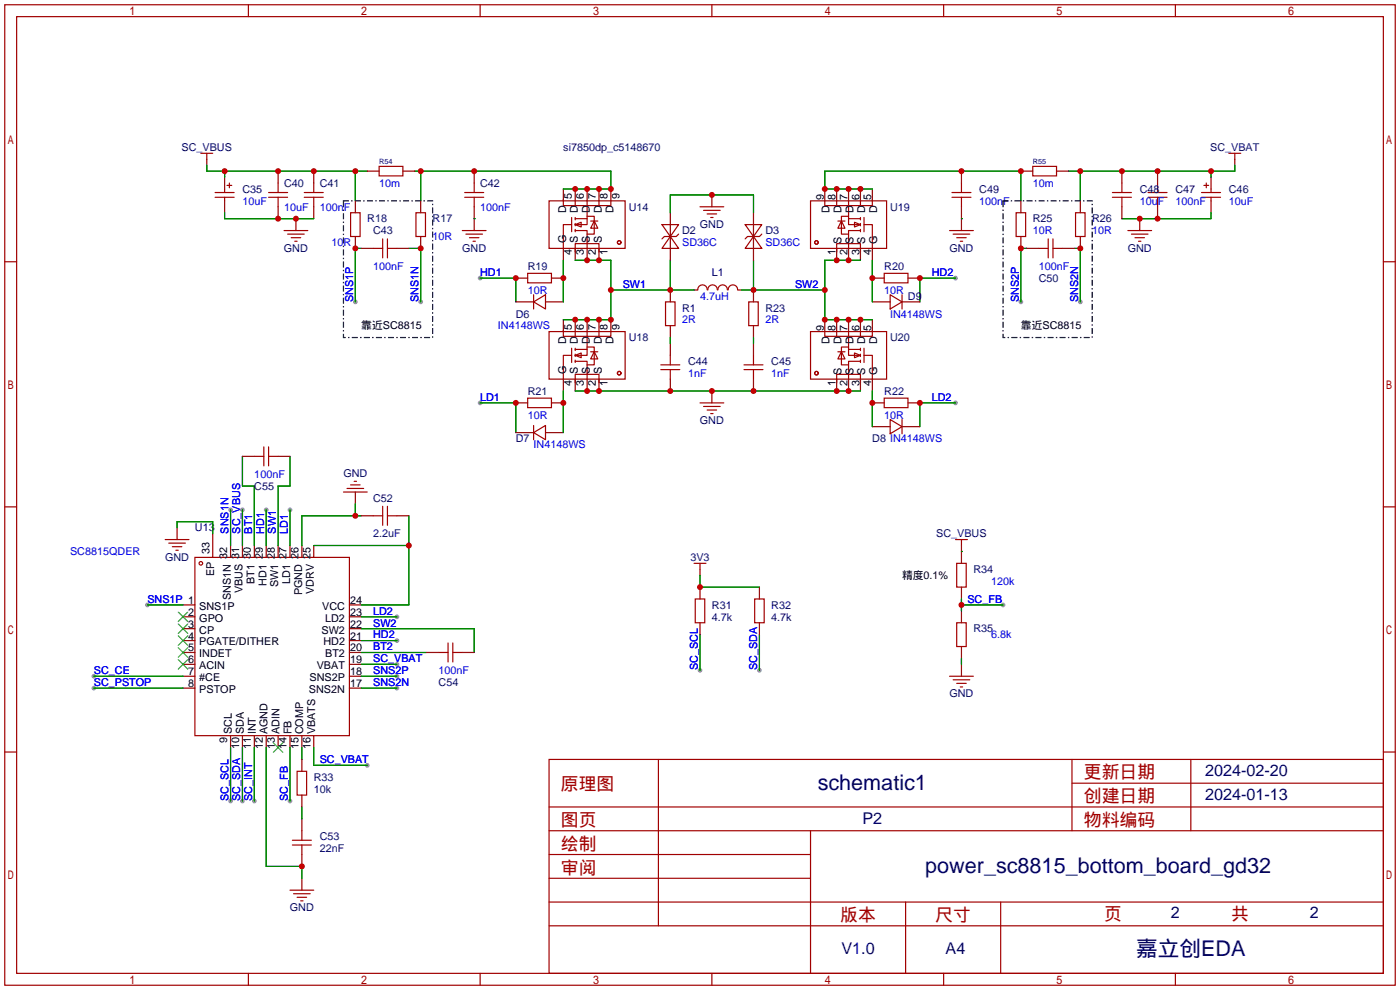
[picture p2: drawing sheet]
<svg xmlns="http://www.w3.org/2000/svg" width="299mm" height="212mm" viewBox="0 0 299 212" stroke-linecap="round" stroke-linejoin="round" font-family="sans-serif">
<g fill="#999">
<circle cx="102.6" cy="59.4" r=".51"/>
<circle cx="204.2" cy="59.4" r=".51"/>
<circle cx="102.6" cy="86.1" r=".51"/>
<circle cx="204.2" cy="86.1" r=".51"/>
<circle cx="75.9" cy="64.5" r=".51"/>
<circle cx="89.9" cy="64.5" r=".51"/>
<circle cx="218.2" cy="64.5" r=".51"/>
<circle cx="230.9" cy="64.5" r=".51"/>
<circle cx="31.5" cy="129.3" r=".51"/>
<circle cx="49.3" cy="109" r=".51"/>
<circle cx="51.8" cy="109" r=".51"/>
<circle cx="56.9" cy="109" r=".51"/>
<circle cx="62" cy="109" r=".51"/>
<circle cx="84.8" cy="131.8" r=".51"/>
<circle cx="84.8" cy="136.9" r=".51"/>
<circle cx="84.8" cy="142" r=".51"/>
<circle cx="84.8" cy="144.5" r=".51"/>
<circle cx="84.8" cy="147.1" r=".51"/>
<circle cx="49.3" cy="171.2" r=".51"/>
<circle cx="51.8" cy="171.2" r=".51"/>
<circle cx="149.6" cy="143.3" r=".51"/>
<circle cx="162.3" cy="143.3" r=".51"/>
<circle cx="78.5" cy="163.6" r=".51"/>
<circle cx="62" cy="171.2" r=".51"/>
<circle cx="54.4" cy="171.2" r=".51"/>
<circle cx="20.1" cy="147.1" r=".51"/>
<circle cx="20.1" cy="144.5" r=".51"/>
<circle cx="214.4" cy="129.3" r=".51"/>
</g>
<g fill="none" stroke="#a10000" stroke-width=".25">
<path d="M1 1h297.2v209.6h-297.2zM3.6 3.6h292.1v204.4h-292.1zM53.1 1v2.6M102.6 1v2.6M152.1 1v2.6M201.7 1v2.6M251.2 1v2.6M42.9 32.8h2.6M44.2 32.8v1.2M48.5 39.6h1M49 39.1v1M59.4 39.1v2"/>
<path d="M67.1 39.1v2M81 35.6h5.1v2h-5.1zM101.3 39.1v2M205.5 39.1v2M220.7 35.6h5.1v2h-5.1zM239.8 39.1v2M247.4 39.1v2M257.3 39.6h1M257.8 39.1v1M262.6 32.8h2.6M263.9 32.8v1.2M1 55.9h2.6"/>
<path d="M46 41.1h4M46 42.2h4M48 40.4v.7M48 42.2v.7M57.4 41.1h4.1M57.4 42.2h4.1M59.4 42.2v2M60.7 49.3h5.1M61.5 50h3.5M62.2 50.8h2.1M63 51.6h.5M65 41.1h4.1"/>
<path d="M65 42.2h4.1M67.1 42.2v2M74.9 45.5h2.1v5h-2.1zM79.8 53.1h2M81.8 51.1v4M82.8 53.1h2M82.8 51.1v4M88.9 45.5h2v5h-2zM98.8 49.3h5.1M99.3 41.1h4.1M99.3 42.2h4.1M99.6 50h3.5"/>
<path d="M100.3 50.8h2.1M101.1 51.6h.5M101.3 42.2v2M112.8 58.4h5.1v2.1h-5.1zM117.3 42.9h16.3v10.2h-16.3zM120.4 42.7v1.2h10.2v-1M122.2 48h-1.8v5.1M122.2 46.5v3M122.9 53.8v-1.7h5.1v1.7M122.9 49.3h2.6v3.8M122.9 48l1.3-.5v1zM122.9 42.9v1"/>
<path d="M122.9 46.5v.5M122.9 47.8v.5M122.9 49v.5M125.5 42.9v3.8h-2.6M125.5 46.7v1.3h-2.6M125.5 46.2h1.5v3.8h-1.5M126.2 47.2h1.6M127 47.2l.8 1.6h-1.6zM128 42.9v1M141.5 48h3.5l-1.7 2.5zM143.3 50.5l1.7 2.6h-3.5zM145 50l-.5 .5h-2.5l-.5 .6"/>
<path d="M149.6 44.2h5.1M150.4 45h3.5M151.1 45.7h2.1M151.9 46.5h.5M159.3 48h3.5l-1.8 2.5zM161 50.5l1.8 2.6h-3.5zM162.8 50l-.5 .5h-2.5l-.5 .6M173.2 42.9h16.3v10.2h-16.3zM178.8 53.8v-1.7h5.1v1.7M178.8 42.9v1M179.1 47.2h1.5M179.8 47.2l.8 1.6h-1.5z"/>
<path d="M181.4 42.9v3.8h2.5M181.4 46.7v1.3h2.5M181.4 46.2h-1.6v3.8h1.6M182.6 47.5l1.3 .5-1.3 .5zM183.9 49.3h-2.5v3.8M183.9 42.9v1M183.9 46.5v.5M183.9 47.8v.5M183.9 49v.5M184.7 48h1.7v5.1M184.7 46.5v3M186.4 42.7v1.2h-10.1v-1"/>
<path d="M189 58.4h5.1v2.1h-5.1zM202.9 49.3h5.1M203.5 41.1h4M203.5 42.2h4M203.7 50h3.6M204.5 50.8h2M205.2 51.6h.5M205.5 42.2v2M217.2 45.5h2v5h-2zM222 53.1h2M224 51.1v4M225 53.1h2.1"/>
<path d="M225 51.1v4M229.9 45.5h2v5h-2zM237.7 41.1h4.1M237.7 42.2h4.1M239.8 42.2v2M241 49.3h5.1M241.8 50h3.6M242.6 50.8h2M243.3 51.6h.5M245.4 41.1h4M245.4 42.2h4M247.4 42.2v2"/>
<path d="M256.8 41.1h4.1M256.8 42.2h4.1M258.8 40.4v.7M258.8 42.2v.7M295.7 55.9h2.5M114 64.5l2.6-1.5v3zM114 63v3M117.3 70.9h16.3v10.1h-16.3zM120.4 70.6v1.3h10.2v-1M122.2 75.9h-1.8v5.1M122.2 74.4v3.1M122.9 77.2h2.6v3.8"/>
<path d="M122.9 75.9l1.3-.5v1.1zM122.9 70.9v1M122.9 74.4v.5M122.9 75.7v.5M122.9 77v.5M125.5 70.9v3.8h-2.6M125.5 74.7v1.2h-2.6M125.5 74.2h1.5v3.8h-1.5M126.2 75.2h1.6M127 75.2l.8 1.5h-1.6zM128 70.9v1M141.2 79h4.1"/>
<path d="M141.2 78h4.1M142.2 64.5h2.1v5.1h-2.1zM143.3 75.9v2.1M143.3 79v2M149.1 62a1.01 1.01 0 0 1 1-1.1 1.01 1.01 0 0 1 1.1 1.1M151.3 62a1.01 1.01 0 0 1 1-1.1 1.01 1.01 0 0 1 1 1.1M153.4 62a1.01 1.01 0 0 1 1-1.1 1.01 1.01 0 0 1 1.1 1.1M155.6 62a1.01 1.01 0 0 1 1-1.1 1.01 1.01 0 0 1 1 1.1M159 79h4.1M159 78h4.1M160 64.5h2.1v5.1h-2.1zM161 75.9v2.1"/>
<path d="M161 79v2M173.2 70.9h16.3v10.1h-16.3zM178.8 70.9v1M179.1 75.2h1.5M179.8 75.2l.8 1.5h-1.5zM181.4 70.9v3.8h2.5M181.4 74.7v1.2h2.5M181.4 74.2h-1.6v3.8h1.6M182.6 75.4l1.3 .5-1.3 .6zM183.9 77.2h-2.5v3.8M183.9 70.9v1M183.9 74.4v.5"/>
<path d="M183.9 75.7v.5M183.9 77v.5M184.7 75.9h1.7v5.1M184.7 74.4v3.1M186.4 70.6v1.3h-10.1v-1M190.2 63l2.6 1.5-2.6 1.5zM192.8 63v3M54.4 97.5h2M56.4 95.5v4.1M57.4 97.5h2M57.4 95.5v4.1M112.8 85.1h5.1v2h-5.1z"/>
<path d="M114 92.5l2.6-1.6v3.1zM114 90.9v3.1M122.9 81.8v-1.8h5.1v1.8M149.6 86.1h5.1M150.4 86.9h3.5M151.1 87.6h2.1M151.9 88.4h.5M178.8 81.8v-1.8h5.1v1.8M189 85.1h5.1v2h-5.1zM190.2 89.7l2.6 1.5-2.6 1.5zM192.8 89.7v3M1 108.3h2.6"/>
<path d="M35.3 115.3h5.1M36.1 116.1h3.5M36.8 116.8h2.1M37.6 117.6h.5M41.7 119.1h33v38.1h-33zM73.4 105.2h5.1M74.2 104.4h3.5M74.9 103.6h2.1M75.7 102.9h.5M79.8 110.2h2M81.8 108.2v4.1M82.8 108.2v4.1"/>
<path d="M82.8 110.2h2M204.2 115.3h2.6M205.5 115.3v1.3M295.7 108.3h2.5M93.7 139.4h2.1M95.8 137.4v4.1M96.8 139.4h2M96.8 137.4v4.1M148.3 120.4h2.6M148.6 128h2v5.1h-2zM149.6 120.4v1.3M161.3 128h2v5.1h-2z"/>
<path d="M204.5 120.4h2v5.1h-2zM204.5 133.1h2v5.1h-2zM202.9 144.5h5.1M203.7 145.3h3.6M204.5 146.1h2M205.2 146.8h.5M1 160.7h2.6M62.5 179.6h4M63.5 164.8h2v5.1h-2zM64.5 177.5v2.1M117.3 162.3h178.4v45.7h-178.4zM117.3 177.5h178.4"/>
<path d="M117.3 172.5h178.4M140.7 162.3v35.6M173.2 177.5v30.5M229.1 162.3v15.2M229.1 167.4h66.6M254.5 162.3v15.2M295.7 160.7h2.5M62 190.2h5.1M62.5 180.6h4M62.7 191h3.6M63.5 191.8h2M64.3 192.5h.5"/>
<path d="M64.5 180.6v2M117.3 182.6h55.9M117.3 197.9h178.4M117.3 192.8h178.4M117.3 187.7h55.9M193.5 192.8v15.2M213.9 192.8v15.2M53.1 208v2.6M102.6 208v2.6M152.1 208v2.6M201.7 208v2.6M251.2 208v2.6"/>
<circle cx="132.3" cy="51.8" r=".38"/>
<circle cx="174.5" cy="51.8" r=".38"/>
<circle cx="132.3" cy="79.8" r=".38"/>
<circle cx="174.5" cy="79.8" r=".38"/>
<circle cx="42.9" cy="120.4" r=".38"/>
</g>
<g fill="none" stroke="#870000" stroke-width=".25">
<path d="M44.2 34v1.3M48 37.8v2.6M59.4 36.6v2.5M67.1 36.6v2.5M78.5 36.6h2.5M86.1 36.6h2.5M101.3 36.6v2.5M205.5 36.6v2.5M218.2 36.6h2.5M225.8 36.6h2.5M239.8 36.6v2.5M247.4 36.6v2.5"/>
<path d="M258.8 37.8v2.6M263.9 34v1.3M48 42.9v2.6M59.4 44.2v2.5M63.2 46.7v2.6M67.1 44.2v2.5M75.9 42.9v2.6M75.9 50.5v2.6M77.2 53.1h2.6M84.8 53.1h2.6M89.9 42.9v2.6M89.9 50.5v2.6"/>
<path d="M101.3 44.2v5.1M110.2 59.4h2.6M117.9 59.4h2.5M120.4 40.4v2.5M120.4 53.1v2.5M122.9 40.4v2.5M122.9 53.1v2.5M125.5 40.4v2.5M125.5 53.1v2.5M128 40.4v2.5M128 53.1v2.5M130.6 40.4v2.5"/>
<path d="M143.3 45.5v10.1M152.1 41.7v2.5M161 45.5v10.1M176.3 40.4v2.5M178.8 40.4v2.5M178.8 53.1v2.5M181.4 40.4v2.5M181.4 53.1v2.5M183.9 40.4v2.5M183.9 53.1v2.5M186.4 40.4v2.5M186.4 53.1v2.5"/>
<path d="M186.4 59.4h2.6M194.1 59.4h2.5M205.5 44.2v5.1M218.2 42.9v2.6M218.2 50.5v2.6M219.5 53.1h2.5M227.1 53.1h2.5M230.9 42.9v2.6M230.9 50.5v2.6M239.8 44.2v2.5M243.6 46.7v2.6M247.4 44.2v2.5"/>
<path d="M258.8 42.9v2.6M110.2 64.5h3.8M116.6 64.5h3.8M120.4 68.3v2.6M122.9 68.3v2.6M125.5 68.3v2.6M128 68.3v2.6M130.6 68.3v2.6M143.3 62v2.5M143.3 69.6v2.5M143.3 73.4v2.5M148.3 62h.8"/>
<path d="M157.7 62h.8M161 62v2.5M161 69.6v2.5M161 73.4v2.5M176.3 68.3v2.6M178.8 68.3v2.6M181.4 68.3v2.6M183.9 68.3v2.6M186.4 68.3v2.6M186.4 64.5h3.8M192.8 64.5h3.8M51.8 97.5h2.6"/>
<path d="M59.4 97.5h2.6M110.2 92.5h3.8M110.2 86.1h2.6M116.6 92.5h3.8M117.9 86.1h2.5M120.4 81v2.6M122.9 81v2.6M125.5 81v2.6M128 81v2.6M143.3 81v2.6M152.1 83.6v2.5M161 81v2.6"/>
<path d="M178.8 81v2.6M181.4 81v2.6M183.9 81v2.6M186.4 81v2.6M186.4 91.2h3.8M186.4 86.1h2.6M192.8 91.2h3.8M194.1 86.1h2.5M37.8 112.8v2.5M45.5 114v5.1M49.3 116.6v2.5M51.8 116.6v2.5"/>
<path d="M54.4 116.6v2.5M56.9 116.6v2.5M59.4 116.6v2.5M62 116.6v2.5M64.5 116.6v2.5M67.1 116.6v2.5M75.9 105.2v2.5M77.2 110.2h2.6M84.8 110.2h2.6M205.5 116.6v3.8M39.1 129.3h2.6M39.1 131.8h2.6"/>
<path d="M39.1 134.4h2.6M39.1 136.9h2.6M39.1 139.4h2.6M74.7 129.3h2.5M74.7 131.8h2.5M74.7 134.4h2.5M74.7 136.9h2.5M74.7 139.4h2.5M91.2 139.4h2.5M98.8 139.4h2.5M149.6 121.7v1.2M149.6 125.5v2.5"/>
<path d="M149.6 133.1v2.5M162.3 125.5v2.5M162.3 133.1v2.5M205.5 125.5v2.5M205.5 130.6v2.5M205.5 138.2v2.5M39.1 142h2.6M39.1 144.5h2.6M39.1 147.1h2.6M49.3 157.2v2.6M51.8 157.2v2.6M54.4 157.2v2.6"/>
<path d="M56.9 157.2v2.6M59.4 157.2v2.6M62 157.2v2.6M64.5 157.2v2.6M67.1 157.2v2.6M74.7 142h2.5M74.7 144.5h2.5M74.7 147.1h2.5M205.5 142v2.5M64.5 162.3v2.5M64.5 169.9v2.6M64.5 175v2.5"/>
<path d="M64.5 182.6v2.6M64.5 187.7v2.5"/>
</g>
<path d="M38.1 130.8l2 2M38.1 133.4l2 2M38.1 135.9l2 2M38.1 138.4l2 2.1M40.1 130.8l-2 2M40.1 133.4l-2 2M40.1 135.9l-2 2M40.1 138.4l-2 2.1M38.1 141l2 2M40.1 141l-2 2M58.4 158.8l2.1 2M60.5 158.8l-2.1 2" fill="none" stroke="#3c3" stroke-width=".25"/>
<g fill="none" stroke="#008700" stroke-width=".25">
<path d="M44.2 35.3v1.3h34.3M48 36.6v1.2M75.9 36.6v6.3M88.6 36.6h42v3.8h-10.2M89.9 36.6v6.3M230.9 36.6v6.3M258.8 36.6v1.2M263.9 35.3v1.3h-35.6M48 45.5v1.2h19.1M77.2 53.1h-1.3v11.4M87.4 53.1h2.5v11.4M101.3 46.7h.1"/>
<path d="M102.6 59.4h7.6v5.1M120.4 55.6v8.9M122.9 55.6h7.7v12.7h-10.2M143.3 45.5v-3.8h17.7v3.8M143.3 55.6v6.4M161 55.6v6.4M183.9 55.6h-7.6v12.7h10.1M186.4 40.4h-10.1v-3.8h41.9v6.3M186.4 55.6v8.9M204.2 59.4h-7.6v5.1M205.5 46.7h.1M219.5 53.1h-1.3v11.4"/>
<path d="M229.6 53.1h1.3v11.4M258.8 45.5v1.2h-19M130.6 62h17.7M143.3 72.1v1.3M158.5 62h17.8M161 72.1v1.3M51.8 97.5v6.4h2.6v12.7M62 97.5v6.4h-2.6v12.7M102.6 86.1h7.6v6.4M120.4 83.6v8.9M122.9 83.6h61M186.4 83.6v7.6"/>
<path d="M204.2 86.1h-7.6v5.1M37.8 112.8v-1.3h7.7v2.5M49.3 109v7.6M51.8 109v7.6M56.9 109v7.6M62 109v7.6M67.1 116.6h20.3M75.9 107.7v2.5M77.2 110.2h-12.7v6.4M87.4 110.2v19.1h-10.2M205.5 117.9h.1M31.5 129.3h7.6"/>
<path d="M77.2 131.8h7.6M77.2 134.4h24.1v5M77.2 136.9h7.6M77.2 139.4h14M149.6 122.9v2.6h12.7M149.6 135.6v7.7M162.3 135.6v7.7M205.5 129.3h8.9M205.5 128v2.6M20.1 144.5h19M20.1 147.1h19M49.3 159.8v11.4"/>
<path d="M51.8 159.8v11.4M54.4 159.8v11.4M56.9 159.8v25.4h7.6v2.5M62 159.8v11.4M64.5 159.8v2.5M67.1 159.8v3.8h11.4M77.2 142h7.6M77.2 144.5h7.6M77.2 147.1h7.6M205.5 140.7v1.3M64.5 172.5v2.5"/>
</g>
<path d="M73.4 42.9h19.1v29.2h-19.1zM214.4 42.9h19v29.2h-19z" fill="none" stroke="#000" stroke-width=".25" stroke-dasharray="1 .8 0 .8"/>
<g fill="#c00">
<circle cx="89.9" cy="36.6" r=".63"/>
<circle cx="101.3" cy="36.6" r=".63"/>
<circle cx="122.9" cy="40.4" r=".63"/>
<circle cx="125.5" cy="40.4" r=".63"/>
<circle cx="128" cy="40.4" r=".63"/>
<circle cx="130.6" cy="40.4" r=".63"/>
<circle cx="110.2" cy="59.4" r=".63"/>
<circle cx="196.6" cy="59.4" r=".63"/>
<circle cx="110.2" cy="86.1" r=".63"/>
<circle cx="196.6" cy="86.1" r=".63"/>
<circle cx="178.8" cy="83.6" r=".63"/>
<circle cx="181.4" cy="83.6" r=".63"/>
<circle cx="125.5" cy="83.6" r=".63"/>
<circle cx="128" cy="83.6" r=".63"/>
<circle cx="143.3" cy="83.6" r=".63"/>
<circle cx="152.1" cy="83.6" r=".63"/>
<circle cx="161" cy="83.6" r=".63"/>
<circle cx="130.6" cy="62" r=".63"/>
<circle cx="130.6" cy="68.3" r=".63"/>
<circle cx="128" cy="55.6" r=".63"/>
<circle cx="125.5" cy="55.6" r=".63"/>
<circle cx="122.9" cy="68.3" r=".63"/>
<circle cx="125.5" cy="68.3" r=".63"/>
<circle cx="128" cy="68.3" r=".63"/>
<circle cx="143.3" cy="62" r=".63"/>
<circle cx="176.3" cy="68.3" r=".63"/>
<circle cx="178.8" cy="68.3" r=".63"/>
<circle cx="181.4" cy="68.3" r=".63"/>
<circle cx="183.9" cy="68.3" r=".63"/>
<circle cx="178.8" cy="55.6" r=".63"/>
<circle cx="181.4" cy="55.6" r=".63"/>
<circle cx="176.3" cy="62" r=".63"/>
<circle cx="161" cy="62" r=".63"/>
<circle cx="152.1" cy="41.7" r=".63"/>
<circle cx="59.4" cy="46.7" r=".63"/>
<circle cx="63.2" cy="46.7" r=".63"/>
<circle cx="243.6" cy="46.7" r=".63"/>
<circle cx="247.4" cy="46.7" r=".63"/>
<circle cx="178.8" cy="40.4" r=".63"/>
<circle cx="176.3" cy="40.4" r=".63"/>
<circle cx="181.4" cy="40.4" r=".63"/>
<circle cx="183.9" cy="40.4" r=".63"/>
<circle cx="218.2" cy="36.6" r=".63"/>
<circle cx="205.5" cy="36.6" r=".63"/>
<circle cx="48" cy="36.6" r=".63"/>
<circle cx="59.4" cy="36.6" r=".63"/>
<circle cx="75.9" cy="36.6" r=".63"/>
<circle cx="67.1" cy="36.6" r=".63"/>
<circle cx="258.8" cy="36.6" r=".63"/>
<circle cx="247.4" cy="36.6" r=".63"/>
<circle cx="230.9" cy="36.6" r=".63"/>
<circle cx="239.8" cy="36.6" r=".63"/>
<circle cx="75.9" cy="53.1" r=".63"/>
<circle cx="89.9" cy="53.1" r=".63"/>
<circle cx="218.2" cy="53.1" r=".63"/>
<circle cx="230.9" cy="53.1" r=".63"/>
<circle cx="87.4" cy="116.6" r=".63"/>
<circle cx="75.9" cy="110.2" r=".63"/>
<circle cx="149.6" cy="125.5" r=".63"/>
<circle cx="64.5" cy="185.2" r=".63"/>
<circle cx="205.5" cy="129.3" r=".63"/>
<circle cx="186.4" cy="59.4" r=".63"/>
<circle cx="186.4" cy="86.1" r=".63"/>
<circle cx="120.4" cy="86.1" r=".63"/>
<circle cx="120.4" cy="59.4" r=".63"/>
</g>
<g font-size="4.6" fill="#000080">
<text x="174.8" y="168.8">schematic1</text>
<text x="197.7" y="186.6">power_sc8815_bottom_board_gd32</text>
<text x="242.8" y="204.3">嘉立创EDA</text>
</g>
<g font-size="3.8" fill="#a00000">
<text x="231.6" y="166.4">更新日期</text>
<text x="119.9" y="168.9">原理图</text>
<text x="231.6" y="171.5">创建日期</text>
<text x="119.9" y="176.5">图页</text>
<text x="231.6" y="176.5">物料编码</text>
<text x="119.9" y="181.6">绘制</text>
<text x="119.9" y="186.7">审阅</text>
<text x="179.6" y="196.9">版本</text>
<text x="199.9" y="196.9">尺寸</text>
<text x="236" y="196.6">页</text>
<text x="263.1" y="196.6">共</text>
</g>
<g font-size="3.5" fill="#000080">
<text x="257.6" y="165.9">2024-02-20</text>
<text x="257.6" y="171">2024-01-13</text>
<text x="184.3" y="176">P2</text>
<text x="250.2" y="196.1">2</text>
<text x="280" y="196.1">2</text>
<text x="179.8" y="204">V1.0</text>
<text x="202.1" y="204">A4</text>
</g>
<g font-size="2.3" fill="#000080">
<text x="38.8" y="32.2">SC_VBUS</text>
<text x="120.4" y="32.3">si7850dp_c5148670</text>
<text x="258.6" y="32.2">SC_VBAT</text>
<text x="51.8" y="41.2">C35</text>
<text x="60.7" y="39.9">C40</text>
<text x="68.3" y="39.9">C41</text>
<text x="102.6" y="39.9">C42</text>
<text x="209.3" y="41.2">C49</text>
<text x="243.6" y="41.2">C48</text>
<text x="251.2" y="41.2">C47</text>
<text x="262.6" y="41.2">C46</text>
<text x="78.5" y="47.5">R18</text>
<text x="92.5" y="47.5">R17</text>
<text x="134.4" y="45">U14</text>
<text x="190.2" y="45">U19</text>
<text x="220.7" y="47.5">R25</text>
<text x="233.4" y="47.5">R26</text>
<text x="60.7" y="53.8">GND</text>
<text x="79.8" y="50.1">C43</text>
<text x="98.8" y="53.8">GND</text>
<text x="145.8" y="50.1">D2</text>
<text x="149.6" y="48.7">GND</text>
<text x="163.6" y="50.1">D3</text>
<text x="202.9" y="53.8">GND</text>
<text x="241" y="53.8">GND</text>
<text x="112.8" y="57.7">R19</text>
<text x="152.1" y="59">L1</text>
<text x="189" y="57.7">R20</text>
<text x="194.1" y="64.1">D9</text>
<text x="222" y="60.2">C50</text>
<text x="110.2" y="67.9">D6</text>
<text x="145.8" y="66.6">R1</text>
<text x="163.6" y="66.6">R23</text>
<text x="134.4" y="72.9">U18</text>
<text x="190.2" y="72.9">U20</text>
<text x="147.1" y="78">C44</text>
<text x="164.8" y="78">C45</text>
<text x="112.8" y="84.4">R21</text>
<text x="189" y="84.4">R22</text>
<text x="110.2" y="94.5">D7</text>
<text x="149.6" y="90.6">GND</text>
<text x="186.4" y="94.5">D8 IN4148WS</text>
<text x="54.4" y="104.7">C55</text>
<text x="73.4" y="102">GND</text>
<text x="79.8" y="107.2">C52</text>
<text x="41.7" y="113.6">U13</text>
<text x="35.3" y="119.8">GND</text>
<text x="79.8" y="114.9">2.2uF</text>
<text x="147.6" y="119.9">3V3</text>
<text x="200.1" y="114.7">SC_VBUS</text>
<text x="208" y="122.5">R34</text>
<text x="152.1" y="130.1">R31</text>
<text x="164.8" y="130.1">R32</text>
<text x="152.1" y="132.6">4.7k</text>
<text x="164.8" y="132.6">4.7k</text>
<text x="208" y="135.2">R35</text>
<text x="93.7" y="146.6">C54</text>
<text x="202.9" y="149">GND</text>
<text x="67.1" y="166.9">R33</text>
<text x="67.1" y="169.5">10k</text>
<text x="68.3" y="179.6">C53</text>
<text x="68.3" y="182.2">22nF</text>
<text x="62" y="194.7">GND</text>
</g>
<g font-size="2.3" fill="#00f">
<text x="81" y="39.9">10m</text>
<text x="220.7" y="39.9">10m</text>
<text x="51.8" y="43.7">10uF</text>
<text x="60.7" y="45">10uF</text>
<text x="68.3" y="45">100nF</text>
<text x="102.6" y="45">100nF</text>
<text x="209.3" y="43.7">100nF</text>
<text x="243.6" y="43.7">10uF</text>
<text x="251.2" y="43.7">100nF</text>
<text x="262.6" y="43.7">10uF</text>
<text x="70.9" y="52.6">10R</text>
<text x="92.5" y="51.4">10R</text>
<text x="145.8" y="52.6">SD36C</text>
<text x="163.6" y="52.6">SD36C</text>
<text x="220.7" y="50.1">10R</text>
<text x="233.4" y="50.1">10R</text>
<text x="79.8" y="57.7">100nF</text>
<text x="102.6" y="59">HD1</text>
<text x="199.1" y="59">HD2</text>
<text x="222" y="57.7">100nF</text>
<text x="75.5" y="64.5" transform="rotate(-90 75.5 64.5)">SNS1P</text>
<text x="89.5" y="64.5" transform="rotate(-90 89.5 64.5)">SNS1N</text>
<text x="112.8" y="62.8">10R</text>
<text x="133.1" y="61.5">SW1</text>
<text x="149.6" y="64.1">4.7uH</text>
<text x="169.9" y="61.5">SW2</text>
<text x="189" y="62.8">10R</text>
<text x="217.7" y="64.5" transform="rotate(-90 217.7 64.5)">SNS2P</text>
<text x="230.4" y="64.5" transform="rotate(-90 230.4 64.5)">SNS2N</text>
<text x="106.4" y="70.4">IN4148WS</text>
<text x="145.8" y="69.1">2R</text>
<text x="163.6" y="69.1">2R</text>
<text x="190.2" y="67.9">IN4148WS</text>
<text x="147.1" y="80.6">1nF</text>
<text x="164.8" y="80.6">1nF</text>
<text x="102.6" y="85.6">LD1</text>
<text x="112.8" y="89.5">10R</text>
<text x="189" y="89.5">10R</text>
<text x="199.1" y="85.6">LD2</text>
<text x="114" y="95.8">IN4148WS</text>
<text x="54.4" y="102.2">100nF</text>
<text x="15" y="118.7">SC8815QDER</text>
<text x="48.8" y="114" transform="rotate(-90 48.8 114)">SNS1N</text>
<text x="51.4" y="114" transform="rotate(-90 51.4 114)">SC_VBUS</text>
<text x="53.9" y="114" transform="rotate(-90 53.9 114)">BT1</text>
<text x="56.4" y="114" transform="rotate(-90 56.4 114)">HD1</text>
<text x="59" y="114" transform="rotate(-90 59 114)">SW1</text>
<text x="61.5" y="114" transform="rotate(-90 61.5 114)">LD1</text>
<text x="211.8" y="125">120k</text>
<text x="31.5" y="128.8">SNS1P 1</text>
<text x="79.8" y="131.4">LD2</text>
<text x="206.8" y="128.8">SC_FB</text>
<text x="79.8" y="133.9">SW2</text>
<text x="79.8" y="136.4">HD2</text>
<text x="211.8" y="136.4">6.8k</text>
<text x="79.8" y="139">BT2</text>
<text x="79.8" y="141.5">SC_VBAT</text>
<text x="149.1" y="143.3" transform="rotate(-90 149.1 143.3)">SC_SCL</text>
<text x="161.8" y="143.3" transform="rotate(-90 161.8 143.3)">SC_SDA</text>
<text x="20.1" y="146.6">SC_PSTOP</text>
<text x="20.1" y="144.1">SC_CE</text>
<text x="79.8" y="144.1">SNS2P</text>
<text x="79.8" y="146.6">SNS2N</text>
<text x="93.7" y="144.1">100nF</text>
<text x="68.3" y="163.1">SC_VBAT</text>
<text x="48.8" y="171.2" transform="rotate(-90 48.8 171.2)">SC_SCL</text>
<text x="51.4" y="171.2" transform="rotate(-90 51.4 171.2)">SC_SDA</text>
<text x="53.9" y="171.2" transform="rotate(-90 53.9 171.2)">SC_INT</text>
<text x="61.5" y="171.2" transform="rotate(-90 61.5 171.2)">SC_FB</text>
</g>
<g font-size="2.3">
<text x="121" y="45.5" transform="rotate(-90 121 45.5)">D</text>
<text x="122.2" y="42.6" transform="rotate(-90 122.2 42.6)">5</text>
<text x="123.5" y="45.5" transform="rotate(-90 123.5 45.5)">D</text>
<text x="124.8" y="42.6" transform="rotate(-90 124.8 42.6)">6</text>
<text x="126.1" y="45.5" transform="rotate(-90 126.1 45.5)">D</text>
<text x="127.3" y="42.6" transform="rotate(-90 127.3 42.6)">7</text>
<text x="128.6" y="45.5" transform="rotate(-90 128.6 45.5)">D</text>
<text x="129.9" y="42.6" transform="rotate(-90 129.9 42.6)">8</text>
<text x="131.1" y="45.5" transform="rotate(-90 131.1 45.5)">D</text>
<text x="132.4" y="42.6" transform="rotate(-90 132.4 42.6)">9</text>
<text x="176" y="42.8" transform="rotate(-90 176 42.8)">9</text>
<text x="177.3" y="45.5" transform="rotate(-90 177.3 45.5)">D</text>
<text x="178.6" y="42.8" transform="rotate(-90 178.6 42.8)">8</text>
<text x="179.9" y="45.5" transform="rotate(-90 179.9 45.5)">D</text>
<text x="181.1" y="42.8" transform="rotate(-90 181.1 42.8)">7</text>
<text x="182.4" y="45.5" transform="rotate(-90 182.4 45.5)">D</text>
<text x="183.7" y="42.8" transform="rotate(-90 183.7 42.8)">6</text>
<text x="184.9" y="45.5" transform="rotate(-90 184.9 45.5)">D</text>
<text x="186.2" y="42.8" transform="rotate(-90 186.2 42.8)">5</text>
<text x="187.5" y="45.5" transform="rotate(-90 187.5 45.5)">D</text>
<text x="121" y="51.9" transform="rotate(-90 121 51.9)">G</text>
<text x="123.5" y="51.9" transform="rotate(-90 123.5 51.9)">S</text>
<text x="126.1" y="51.9" transform="rotate(-90 126.1 51.9)">S</text>
<text x="128.6" y="51.9" transform="rotate(-90 128.6 51.9)">S</text>
<text x="179.9" y="52.1" transform="rotate(-90 179.9 52.1)">S</text>
<text x="182.4" y="52.1" transform="rotate(-90 182.4 52.1)">S</text>
<text x="184.9" y="52.1" transform="rotate(-90 184.9 52.1)">S</text>
<text x="187.5" y="52.1" transform="rotate(-90 187.5 52.1)">G</text>
<text x="122.2" y="54.5" transform="rotate(-90 122.2 54.5)">4</text>
<text x="124.8" y="54.5" transform="rotate(-90 124.8 54.5)">3</text>
<text x="127.3" y="54.5" transform="rotate(-90 127.3 54.5)">2</text>
<text x="129.9" y="54.5" transform="rotate(-90 129.9 54.5)">1</text>
<text x="178.6" y="54.5" transform="rotate(-90 178.6 54.5)">1</text>
<text x="181.1" y="54.5" transform="rotate(-90 181.1 54.5)">2</text>
<text x="183.7" y="54.5" transform="rotate(-90 183.7 54.5)">3</text>
<text x="186.2" y="54.5" transform="rotate(-90 186.2 54.5)">4</text>
<text x="77.2" y="70.4">靠近SC8815</text>
<text x="122.2" y="70.5" transform="rotate(-90 122.2 70.5)">5</text>
<text x="124.8" y="70.5" transform="rotate(-90 124.8 70.5)">6</text>
<text x="127.3" y="70.5" transform="rotate(-90 127.3 70.5)">7</text>
<text x="129.9" y="70.5" transform="rotate(-90 129.9 70.5)">8</text>
<text x="132.4" y="70.5" transform="rotate(-90 132.4 70.5)">9</text>
<text x="176" y="70.7" transform="rotate(-90 176 70.7)">9</text>
<text x="178.6" y="70.7" transform="rotate(-90 178.6 70.7)">8</text>
<text x="181.1" y="70.7" transform="rotate(-90 181.1 70.7)">7</text>
<text x="183.7" y="70.7" transform="rotate(-90 183.7 70.7)">6</text>
<text x="186.2" y="70.7" transform="rotate(-90 186.2 70.7)">5</text>
<text x="218.2" y="70.4">靠近SC8815</text>
<text x="121" y="73.5" transform="rotate(-90 121 73.5)">D</text>
<text x="123.5" y="73.5" transform="rotate(-90 123.5 73.5)">D</text>
<text x="126.1" y="73.5" transform="rotate(-90 126.1 73.5)">D</text>
<text x="128.6" y="73.5" transform="rotate(-90 128.6 73.5)">D</text>
<text x="131.1" y="73.5" transform="rotate(-90 131.1 73.5)">D</text>
<text x="177.3" y="73.5" transform="rotate(-90 177.3 73.5)">D</text>
<text x="179.9" y="73.5" transform="rotate(-90 179.9 73.5)">D</text>
<text x="182.4" y="73.5" transform="rotate(-90 182.4 73.5)">D</text>
<text x="184.9" y="73.5" transform="rotate(-90 184.9 73.5)">D</text>
<text x="187.5" y="73.5" transform="rotate(-90 187.5 73.5)">D</text>
<text x="121" y="79.9" transform="rotate(-90 121 79.9)">G</text>
<text x="122.2" y="82.4" transform="rotate(-90 122.2 82.4)">4</text>
<text x="123.5" y="79.9" transform="rotate(-90 123.5 79.9)">S</text>
<text x="124.8" y="82.4" transform="rotate(-90 124.8 82.4)">3</text>
<text x="126.1" y="79.9" transform="rotate(-90 126.1 79.9)">S</text>
<text x="127.3" y="82.4" transform="rotate(-90 127.3 82.4)">2</text>
<text x="128.6" y="79.9" transform="rotate(-90 128.6 79.9)">S</text>
<text x="129.9" y="82.4" transform="rotate(-90 129.9 82.4)">1</text>
<text x="178.6" y="82.4" transform="rotate(-90 178.6 82.4)">1</text>
<text x="179.9" y="80.1" transform="rotate(-90 179.9 80.1)">S</text>
<text x="181.1" y="82.4" transform="rotate(-90 181.1 82.4)">2</text>
<text x="182.4" y="80.1" transform="rotate(-90 182.4 80.1)">S</text>
<text x="183.7" y="82.4" transform="rotate(-90 183.7 82.4)">3</text>
<text x="184.9" y="80.1" transform="rotate(-90 184.9 80.1)">S</text>
<text x="186.2" y="82.4" transform="rotate(-90 186.2 82.4)">4</text>
<text x="187.5" y="80.1" transform="rotate(-90 187.5 80.1)">G</text>
<text x="44.7" y="118.3" transform="rotate(-90 44.7 118.3)">33</text>
<text x="48.6" y="119.5" transform="rotate(-90 48.6 119.5)">32</text>
<text x="51.1" y="119.5" transform="rotate(-90 51.1 119.5)">31</text>
<text x="53.6" y="119.5" transform="rotate(-90 53.6 119.5)">30</text>
<text x="56.2" y="119.5" transform="rotate(-90 56.2 119.5)">29</text>
<text x="58.7" y="119.5" transform="rotate(-90 58.7 119.5)">28</text>
<text x="61.3" y="119.5" transform="rotate(-90 61.3 119.5)">27</text>
<text x="63.8" y="119.5" transform="rotate(-90 63.8 119.5)">26</text>
<text x="66.3" y="119.5" transform="rotate(-90 66.3 119.5)">25</text>
<text x="45.8" y="123.2" transform="rotate(-90 45.8 123.2)">EP</text>
<text x="54.4" y="124.8" transform="rotate(-90 54.4 124.8)">BT1</text>
<text x="56.9" y="125.2" transform="rotate(-90 56.9 125.2)">HD1</text>
<text x="59.5" y="125.6" transform="rotate(-90 59.5 125.6)">SW1</text>
<text x="62" y="124.8" transform="rotate(-90 62 124.8)">LD1</text>
<text x="192.8" y="123.7">精度0.1%</text>
<text x="40.2" y="131.6">2</text>
<text x="42.6" y="130.3">SNS1P</text>
<text x="49.3" y="128.3" transform="rotate(-90 49.3 128.3)">SNS1N</text>
<text x="51.9" y="126.8" transform="rotate(-90 51.9 126.8)">VBUS</text>
<text x="64.6" y="127.2" transform="rotate(-90 64.6 127.2)">PGND</text>
<text x="67.1" y="127" transform="rotate(-90 67.1 127)">VDRV</text>
<text x="68.9" y="130.3">VCC</text>
<text x="74.8" y="131.6">23</text>
<text x="74.8" y="129.1">24</text>
<text x="40.2" y="134.1">3</text>
<text x="40.2" y="136.7">4</text>
<text x="42.6" y="132.9">GPO</text>
<text x="42.6" y="135.4">CP</text>
<text x="42.6" y="137.9">PGATE/DITHER</text>
<text x="68.7" y="135.4">SW2</text>
<text x="69.1" y="137.9">HD2</text>
<text x="69.5" y="132.9">LD2</text>
<text x="74.8" y="136.7">21</text>
<text x="74.8" y="134.1">22</text>
<text x="40.2" y="139.2">5</text>
<text x="40.2" y="141.8">6</text>
<text x="42.6" y="140.5">INDET</text>
<text x="42.6" y="143">ACIN</text>
<text x="67.7" y="143">VBAT</text>
<text x="69.5" y="140.5">BT2</text>
<text x="74.8" y="141.8">19</text>
<text x="74.8" y="139.2">20</text>
<text x="40.2" y="144.3">7</text>
<text x="40.2" y="146.8">8</text>
<text x="42.6" y="145.6">#CE</text>
<text x="42.6" y="148.1">PSTOP</text>
<text x="66" y="148.1">SNS2N</text>
<text x="66.2" y="145.6">SNS2P</text>
<text x="74.8" y="146.8">17</text>
<text x="74.8" y="144.3">18</text>
<text x="48.6" y="158.9" transform="rotate(-90 48.6 158.9)">9</text>
<text x="49.6" y="157" transform="rotate(-90 49.6 157)">SCL</text>
<text x="51.1" y="160.2" transform="rotate(-90 51.1 160.2)">10</text>
<text x="52.1" y="157" transform="rotate(-90 52.1 157)">SDA</text>
<text x="53.6" y="160.2" transform="rotate(-90 53.6 160.2)">11</text>
<text x="54.7" y="157" transform="rotate(-90 54.7 157)">INT</text>
<text x="56.2" y="160.2" transform="rotate(-90 56.2 160.2)">12</text>
<text x="57.2" y="157" transform="rotate(-90 57.2 157)">AGND</text>
<text x="58.7" y="160.2" transform="rotate(-90 58.7 160.2)">13</text>
<text x="59.7" y="157" transform="rotate(-90 59.7 157)">ADIN</text>
<text x="61.3" y="160.2" transform="rotate(-90 61.3 160.2)">14</text>
<text x="62.3" y="157" transform="rotate(-90 62.3 157)">FB</text>
<text x="63.8" y="160.2" transform="rotate(-90 63.8 160.2)">15</text>
<text x="64.8" y="157" transform="rotate(-90 64.8 157)">COMP</text>
<text x="66.3" y="160.2" transform="rotate(-90 66.3 160.2)">16</text>
<text x="67.4" y="157" transform="rotate(-90 67.4 157)">VBATS</text>
</g>
<g font-size="1.6" fill="#000080">
<text x="81" y="35">R54</text>
<text x="220.7" y="35">R55</text>
</g>
</svg>
